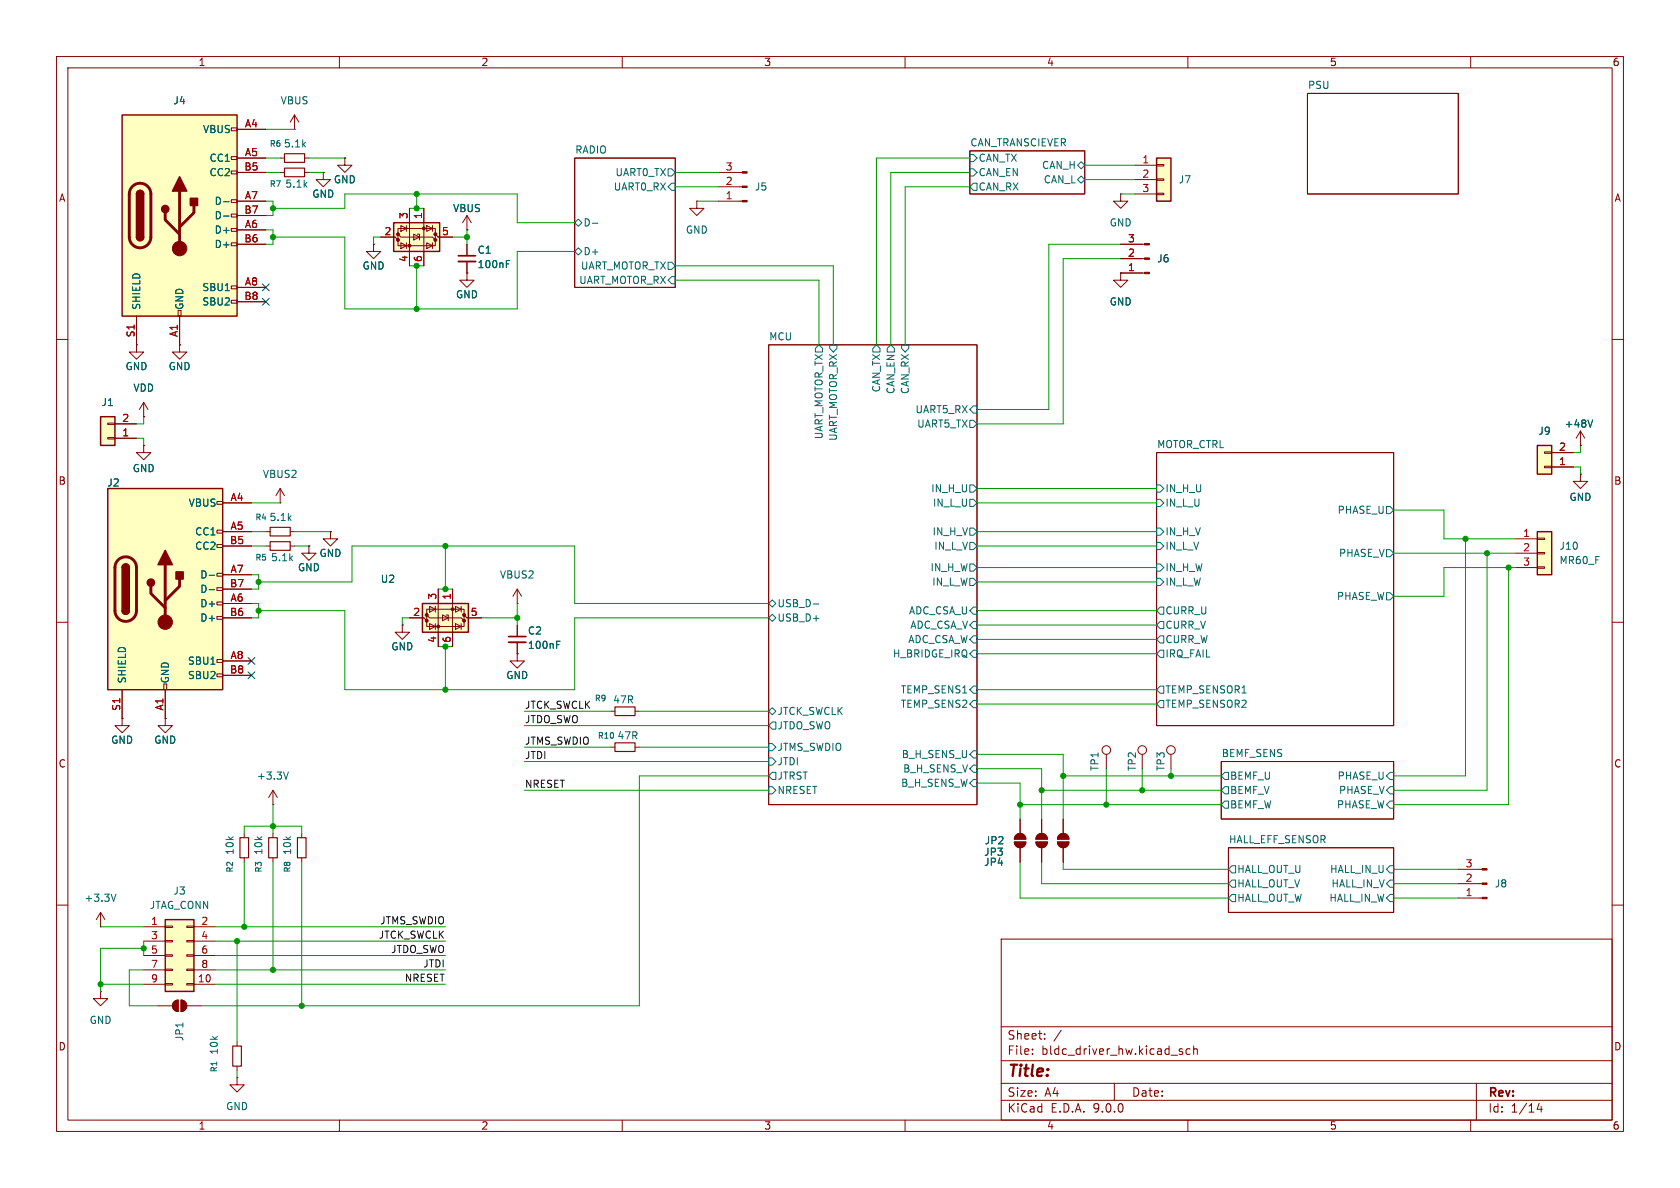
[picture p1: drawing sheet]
<svg xmlns="http://www.w3.org/2000/svg" width="297mm" height="210mm" viewBox="0 0 297 210" stroke-linecap="round" stroke-linejoin="round" font-family="sans-serif">
<g fill="none" stroke="#840000" stroke-width=".18">
<path d="M10 10h277v190h-277zM12 12h273v186h-273zM60 10v2M110 10v2M160 10v2M210 10v2M231.1 16.5h26.7v17.8h-26.7zM260 10v2M82.5 38.1l-.7 1.3M82.5 38.1l.8 1.3M82.5 38.1v2.5M101.6 27.9h17.8v22.9h-17.8z"/>
<path d="M171.4 26.7h20.4v7.6h-20.4zM82.5 40.6h.1M82.5 43.2v2M82.5 46.2v2.1M10 60h2M31.7 61v1.2h1.3l-1.3 1.3-1.2-1.3h1.2M31.7 61h.1M135.9 61h36.8v81.2h-36.8zM285 60h2M204.5 80h41.9v48.3h-41.9zM10 110h2M285 110h2"/>
<path d="M215.9 134.6h30.5v10.2h-30.5zM48.3 147.3v.8M48.3 151.6v.8M53.3 147.3v.8M53.3 151.6v.8M217.2 149.9h29.2v11.4h-29.2zM10 160h2M177 166h108v32h-108zM285 160h2M60 198v2M110 198v2M160 198v2"/>
<path d="M177 194.5h108M177 191.5h108M177 187.5h108M177 181.5h108M182.5 186.3v.1M182.5 185.5v.1M184.7 183.6v.1M184.7 182.8v.1M187.6 182.1l-1.3 2M197 191.5v3M208.5 185.8l.5 .2 .1 .2-.2 .2-.4-.1M208.5 185.5h.5"/>
<path d="M210 198v2M210.4 185.5l-.4-.1-.3 .3v.4l.1 .2h.6M211 185.5l.2-.1 .4 .1 .1 .9M211 184.9v1.5M260 198v2M261 191.5v6.5M272.1 195l-.4 1.1h1M272.5 195.6v1"/>
</g>
<g fill="none" stroke="#006464" stroke-width=".18">
<path d="M101.6 39.4l.6-.7 .7 .7-.7 .6zM104.7 39.5h1M118.1 29.8h.6l.7 .7-.7 .6h-.6zM118.7 32.4h.7v1.3h-.7l-.6-.7zM171.4 27.3h.7l.6 .6-.6 .7h-.7zM171.4 29.8h.7l.6 .7-.6 .6h-.7zM172.1 32.4h.6v1.3h-.6l-.7-.7zM190.5 29.2l.6-.6 .7 .6-.7 .6zM191.1 31.1l.7 .7-.7 .6-.6-.6zM89.5 46.7h.4M89.5 46h.6M101.6 44.5l.6-.7 .7 .7-.7 .6z"/>
<path d="M118.1 46.4h.6l.7 .6-.7 .6h-.6zM118.7 48.9h.7v1.3h-.7l-.6-.7zM144.8 61l.6 .6v.6h-1.3v-.6zM146.7 61h1.3v.6l-.7 .6-.6-.6zM154.9 61l.7 .6v.6h-1.3v-.6zM157.5 61l.6 .6v.6h-1.3v-.6zM159.4 61h1.3v.6l-.7 .6-.6-.6zM171.4 74.3h.7l.6 .6-.6 .7h-.7zM172.1 71.8h.6v1.2h-.6l-.7-.6zM171.4 88.3h.7l.6 .6-.6 .6h-.7zM171.4 99.7h.7l.6 .6-.6 .7h-.7zM171.4 93.3h.7l.6 .7-.6 .6h-.7z"/>
<path d="M171.4 85.7h.7l.6 .7-.6 .6h-.7zM171.4 95.9h.7l.6 .6-.6 .7h-.7zM204.5 85.7h.6l.6 .7-.6 .6h-.6zM204.5 88.3h.6l.6 .6-.6 .6h-.6zM204.5 93.3h.6l.6 .7-.6 .6h-.6zM204.5 99.7h.6l.6 .6-.6 .7h-.6zM204.5 95.9h.6l.6 .6-.6 .7h-.6zM245.1 89.5h.6l.7 .7-.7 .6h-.6zM245.1 97.2h.6l.7 .6-.7 .6h-.6zM135.9 109.2l.6-.6 .7 .6-.7 .7zM135.9 106.7l.6-.7 .7 .7-.7 .6zM143.8 106.8h1"/>
<path d="M171.4 102.2h.7l.6 .7-.6 .6h-.7zM172.1 107.3h.6v1.3h-.6l-.7-.6zM172.1 109.9h.6v1.2h-.6l-.7-.6zM172.1 112.4h.6v1.3h-.6l-.7-.7zM172.1 114.9h.6v1.3h-.6l-.7-.6zM204.5 102.2h.6l.6 .7-.6 .6h-.6zM205.1 114.9h.6v1.3h-.6l-.6-.6zM205.1 107.3h.6v1.3h-.6l-.6-.6zM205.1 109.9h.6v1.2h-.6l-.6-.6zM205.1 112.4h.6v1.3h-.6l-.6-.7zM245.1 104.8h.6l.7 .6-.7 .6h-.6zM135.9 125.7l.6-.6 .7 .6-.7 .7z"/>
<path d="M135.9 131.4h.6l.7 .7-.7 .6h-.6zM135.9 134h.6l.7 .6-.7 .7h-.6zM135.9 139.1h.6l.7 .6-.7 .6h-.6zM136.5 127.6h.7v1.3h-.7l-.6-.6zM136.5 136.5h.7v1.3h-.7l-.6-.6zM172.1 135.3h.6v1.2h-.6l-.7-.6zM172.1 132.7h.6v1.3h-.6l-.7-.6zM172.1 137.8h.6v1.3h-.6l-.7-.7zM172.1 121.3h.6v1.3h-.6l-.7-.7zM172.1 123.8h.6v1.3h-.6l-.7-.6zM205.1 121.3h.6v1.3h-.6l-.6-.7zM205.1 123.8h.6v1.3h-.6l-.6-.6z"/>
<path d="M216.5 136.5h.7v1.3h-.7l-.6-.6zM216.5 139.1h.7v1.2h-.7l-.6-.6zM245.7 139.1h.7v1.2h-.7l-.6-.6zM245.7 136.5h.7v1.3h-.7l-.6-.6zM216.5 141.6h.7v1.3h-.7l-.6-.7zM217.8 155.6h.6v1.2h-.6l-.6-.6zM217.8 153h.6v1.3h-.6l-.6-.6zM217.8 158.1h.6v1.3h-.6l-.6-.6zM245.7 153h.7v1.3h-.7l-.6-.6zM245.7 155.6h.7v1.2h-.7l-.6-.6zM245.7 158.1h.7v1.3h-.7l-.6-.6zM245.7 141.6h.7v1.3h-.7l-.6-.7z"/>
</g>
<path d="M47.5 148.1h1.5v3.5h-1.5zM52.6 148.1h1.5v3.5h-1.5z" fill="none" stroke="#840000" stroke-width=".2"/>
<path d="M81 45.2h3.1" fill="none" stroke="#840000" stroke-width=".3"/>
<path d="M81 46.2h3.1" fill="none" stroke="#840000" stroke-width=".33"/>
<path d="M21.6 20.3h20.3v35.6h-20.3z" fill="#ffffc2"/>
<g fill="none" stroke="#840000" stroke-width=".18">
<path d="M40.9 22.6h1v.5h-1zM40.9 27.7h1v.5h-1zM40.9 30.2h1v.5h-1zM40.9 35.3h1v.5h-1zM40.9 37.8h1v.6h-1zM41.9 22.9h5.1M41.9 27.9h5.1M41.9 30.5h5.1M41.9 35.6h5.1M41.9 38.1h5.1M24.1 55.9v5.1M31.5 54.9h.5v1h-.5z"/>
<path d="M31.7 55.9v5.1M40.9 40.4h1v.5h-1zM40.9 42.9h1v.5h-1zM40.9 50.5h1v.6h-1zM40.9 53.1h1v.5h-1zM41.9 40.6h5.1M41.9 43.2h5.1M41.9 50.8h5.1M41.9 53.3h5.1M49.5 88.9h.1M49.5 86.4l-.7 1.2M49.5 86.4l.8 1.2"/>
<path d="M49.5 86.4v2.5M179.3 148.8h2.1a1.02 1.02 0 0 1-1.1 1.1 1.02 1.02 0 0 1-1-1.1zM179.6 147.6a1.02 1.02 0 0 1 1.1-.2 1.02 1.02 0 0 1 .7 .9h-2.1zM180.3 144.8v2.5M180.3 149.9v2.5M41.9 190.5v1.3h1.3l-1.3 1.2-1.3-1.2h1.3M41.9 190.5h.1M41.9 184.2v.7M41.9 188.5v.7"/>
</g>
<path d="M21.6 20.3h20.3v35.6h-20.3zM24.1 34.3a.64 .64 0 0 1 .7-.6 .64 .64 0 0 1 .6 .6M24.1 41.9a.64 .64 0 0 0 .7 .6 .64 .64 0 0 0 .6-.6" fill="none" stroke="#840000" stroke-width=".25"/>
<path d="M23.4 33a1.9 1.9 0 0 1 2.1-.5 1.9 1.9 0 0 1 1.2 1.8v7.6a1.91 1.91 0 0 1-1.9 1.9 1.91 1.91 0 0 1-1.9-1.9v-7.8l.1-.6zM29.2 37.6v1.3l2.5 2.5M31.7 33.8v10.1M34.3 36.3v1.3l-2.6 2.5" fill="none" stroke="#840000" stroke-width=".51"/>
<g fill="#840000" stroke="#840000" stroke-width=".25">
<path d="M24.1 34.3h1.3v7.6h-1.3z"/>
<path d="M24.3 33.8a.64 .64 0 0 1 .7-.1 .64 .64 0 0 1 .4 .6h-1.3z"/>
<path d="M24.1 41.9h1.3a.64 .64 0 0 1-.6 .6 .64 .64 0 0 1-.7-.6z"/>
<path d="M31.7 31.2l1.3 2.6h-2.5z"/>
<path d="M33.7 35.1h1.2v1.2h-1.2z"/>
<circle cx="29.2" cy="37" r=".63"/>
</g>
<g fill="#840000" stroke="#840000" stroke-width=".18">
<path d="M179.3 148.8h2.1a1.02 1.02 0 0 1-1.1 1.1 1.02 1.02 0 0 1-1-1.1z"/>
<path d="M179.6 147.6a1.02 1.02 0 0 1 1.1-.2 1.02 1.02 0 0 1 .7 .9h-2.1z"/>
<circle cx="31.7" cy="43.9" r="1.27"/>
</g>
<path d="M39.5 35.7h1M39.5 38.2h1" fill="none" stroke="#006464" stroke-width=".18"/>
<path d="M41.1 184.9h1.6v3.6h-1.6z" fill="none" stroke="#840000" stroke-width=".2"/>
<path d="M29.2 162.6h5.1v12.7h-5.1z" fill="#ffffc2"/>
<path d="M29.2 162.6h5.1v12.7h-5.1z" fill="none" stroke="#840000" stroke-width=".25"/>
<g fill="none" stroke="#840000" stroke-width=".18">
<path d="M49.5 27.9h.8M49.5 30.5h.8M52.1 22.9h.1M52.1 20.3l-.8 1.3M52.1 20.3l.7 1.3M52.1 20.3v2.6M53.8 27.9h.8M53.8 30.5h.8M57.1 30.5v1.3h1.3l-1.3 1.2-1.2-1.2h1.2M57.1 30.5h.1M61 27.9v1.3h1.2l-1.2 1.3-1.3-1.3h1.3M61 27.9h.1"/>
<path d="M66 43.2v1.3h1.3l-1.3 1.2-1.2-1.2h1.2M66 43.2h.1M24.1 61v1.2h1.3l-1.3 1.3-1.2-1.3h1.2M24.1 61h.1M25.4 73.7h.1M25.4 71.1l-.8 1.3M25.4 71.1l.8 1.3M25.4 71.1v2.6M47 94h.8M47 96.5h.8M51.3 94h.8M51.3 96.5h.8"/>
<path d="M54.6 96.5v1.3h1.3l-1.3 1.3-1.3-1.3h1.3M54.6 96.5h.1M58.4 94v1.3h1.3l-1.3 1.2-1.3-1.2h1.3M58.4 94h.1M21.6 127v1.3h1.3l-1.3 1.2-1.3-1.2h1.3M21.6 127h.1M48.3 139.7l-.8 1.3M48.3 139.7l.7 1.3M48.3 139.7v2.5M48.3 142.2h.1M25.4 163.8h3.8M25.4 166.4h3.8"/>
<path d="M25.4 168.9h3.8M25.4 171.5h3.8M25.4 174h3.8M29.2 163.7h1.3v.3h-1.3zM29.2 166.2h1.3v.3h-1.3zM29.2 168.8h1.3v.2h-1.3zM29.2 171.3h1.3v.3h-1.3zM29.2 173.9h1.3v.2h-1.3zM33 163.7h1.3v.3h-1.3zM33 166.2h1.3v.3h-1.3zM33 168.8h1.3v.2h-1.3zM33 171.3h1.3v.3h-1.3z"/>
<path d="M33 173.9h1.3v.2h-1.3zM34.3 163.8h3.8M34.3 166.4h3.8M34.3 168.9h3.8M34.3 171.5h3.8M34.3 174h3.8"/>
</g>
<path d="M50.3 27.2h3.5v1.5h-3.5zM50.3 29.7h3.5v1.5h-3.5zM47.8 93.2h3.5v1.5h-3.5zM47.8 95.8h3.5v1.5h-3.5z" fill="none" stroke="#840000" stroke-width=".2"/>
<path d="M51 136.5l-.4 1.2" fill="none" stroke="#006464" stroke-width=".18"/>
<path d="M19 86.4h20.4v35.5h-20.4z" fill="#ffffc2"/>
<g fill="none" stroke="#840000" stroke-width=".18">
<path d="M25.4 78.7v1.3h1.3l-1.3 1.3-1.3-1.3h1.3M25.4 78.7h.1M38.4 88.6h1v.6h-1zM38.4 93.7h1v.5h-1zM38.4 96.3h1v.5h-1zM39.4 88.9h5M39.4 94h5M39.4 96.5h5M38.4 101.3h1v.6h-1zM38.4 103.9h1v.5h-1zM38.4 106.4h1v.5h-1zM38.4 109h1v.5h-1z"/>
<path d="M38.4 116.6h1v.5h-1zM38.4 119.1h1v.5h-1zM39.4 101.6h5M39.4 104.1h5M39.4 106.7h5M39.4 109.2h5M39.4 116.8h5M39.4 119.4h5M21.6 121.9v5.1M29 120.9h.5v1h-.5zM29.2 121.9v5.1M183.1 148.8h2.1a1.02 1.02 0 0 1-1.1 1.1 1.02 1.02 0 0 1-1-1.1z"/>
<path d="M183.4 147.6a1.02 1.02 0 0 1 1.1-.2 1.02 1.02 0 0 1 .7 .9h-2.1zM184.1 144.8v2.5M184.1 149.9v2.5M17.8 175.3v1.2h1.2l-1.2 1.3-1.3-1.3h1.3M17.8 175.3h.1M27.9 177.8h2.6M30.8 177.1l.7-.3v2a1.02 1.02 0 0 1-.9-.6 1.02 1.02 0 0 1 .2-1.1zM32 176.8a1.02 1.02 0 0 1 1 1 1.02 1.02 0 0 1-1 1zM33 177.8h2.6"/>
</g>
<path d="M19 86.4h20.4v35.5h-20.4zM21.6 100.3a.64 .64 0 0 1 .6-.6 .64 .64 0 0 1 .7 .6M21.6 108a.64 .64 0 0 0 .6 .6 .64 .64 0 0 0 .7-.6" fill="none" stroke="#840000" stroke-width=".25"/>
<path d="M20.9 99a1.9 1.9 0 0 1 2-.4 1.9 1.9 0 0 1 1.2 1.7v7.7a1.91 1.91 0 0 1-1.9 1.8 1.91 1.91 0 0 1-1.9-1.8v-7.8l.2-.7zM29.2 99.8v10.2M26.7 103.6v1.3l2.5 2.5M31.7 102.4v1.2l-2.5 2.6" fill="none" stroke="#840000" stroke-width=".51"/>
<g fill="#840000" stroke="#840000" stroke-width=".25">
<path d="M21.6 100.3h1.3v7.7h-1.3z"/>
<path d="M21.8 99.9a.64 .64 0 0 1 .7-.2 .64 .64 0 0 1 .4 .6h-1.3z"/>
<path d="M21.6 108h1.3a.64 .64 0 0 1-.7 .6 .64 .64 0 0 1-.6-.6z"/>
<path d="M29.2 97.3l1.3 2.5h-2.6z"/>
<path d="M31.1 101.1h1.3v1.3h-1.3z"/>
<circle cx="26.7" cy="103" r=".63"/>
</g>
<g fill="#840000" stroke="#840000" stroke-width=".18">
<path d="M32 176.8a1.02 1.02 0 0 1 1 1 1.02 1.02 0 0 1-1 1z"/>
<path d="M30.8 177.1l.7-.3v2a1.02 1.02 0 0 1-.9-.6 1.02 1.02 0 0 1 .2-1.1z"/>
<path d="M183.4 147.6a1.02 1.02 0 0 1 1.1-.2 1.02 1.02 0 0 1 .7 .9h-2.1z"/>
<path d="M183.1 148.8h2.1a1.02 1.02 0 0 1-1.1 1.1 1.02 1.02 0 0 1-1-1.1z"/>
<circle cx="29.2" cy="110" r="1.27"/>
</g>
<path d="M37 101.7h1M37 104.2h1" fill="none" stroke="#006464" stroke-width=".18"/>
<path d="M74.7 106.7h8.1v5.1h-8.1z" fill="#ffffc2"/>
<g fill="#840000" stroke="#840000" stroke-width=".18">
<circle cx="80" cy="107.7" r=".25"/>
<circle cx="82" cy="108.7" r=".25"/>
<circle cx="75.4" cy="108.7" r=".25"/>
<circle cx="82" cy="109.7" r=".25"/>
<circle cx="75.4" cy="109.7" r=".25"/>
<circle cx="77.5" cy="110.7" r=".25"/>
</g>
<g fill="none" stroke="#840000" stroke-width=".18">
<path d="M82.5 48.3v1.2h1.3l-1.3 1.3-1.2-1.3h1.2M82.5 48.3h.1M72.4 109.2h2.5l.5 .5v-1l.5 .5h5.6l.5 .5v-1l.5 .5h2.6M75.4 108.7v-1h6.6v1M75.4 109.7v1h6.6v-1M75.9 107.2l1.1 .5-1.1 .5zM75.9 110.2l1.1 .5-1.1 .6zM77 107.2v1M77 110.2v1.1M77.5 104.1v10.2M78.2 108.7l1 .5-1 .5zM78.9 108.7h.3v1"/>
<path d="M80 104.1v10.2M80.5 107.2l1 .5-1 .5zM80.5 110.2l1 .5-1 .6zM81.5 107.2v1M81.5 110.2v1.1M29.2 127v1.3h1.3l-1.3 1.2-1.3-1.2h1.3M29.2 127h.1"/>
</g>
<path d="M74.7 106.7h8.1v5.1h-8.1z" fill="none" stroke="#840000" stroke-width=".25"/>
<path d="M69.6 39.4h8.1v5.1h-8.1z" fill="#ffffc2"/>
<g fill="#840000" stroke="#840000" stroke-width=".18">
<circle cx="74.9" cy="40.4" r=".25"/>
<circle cx="77" cy="41.4" r=".25"/>
<circle cx="70.4" cy="41.4" r=".25"/>
<circle cx="77" cy="42.4" r=".25"/>
<circle cx="70.4" cy="42.4" r=".25"/>
<circle cx="72.4" cy="43.4" r=".25"/>
</g>
<g fill="none" stroke="#840000" stroke-width=".18">
<path d="M70.9 39.9l1 .5-1 .5zM71.9 39.9v1M72.4 36.8v10.2M74.9 36.8v10.2M75.4 39.9l1.1 .5-1.1 .5zM76.5 39.9v1M67.3 41.9h2.5l.6 .5v-1l.5 .5h5.6l.5 .5v-1l.5 .5h2.5M70.4 41.4v-1h6.6v1M70.4 42.4v1h6.6v-1M70.9 42.9l1 .5-1 .5zM71.9 42.9v1M73.2 41.4l1 .5-1 .5z"/>
<path d="M73.8 41.4h.4v1M75.4 42.9l1.1 .5-1.1 .5zM76.5 42.9v1M91.4 110.5v2M91.4 113.5v2.1M17.8 163.8h.1M17.8 161.3l-.8 1.3M17.8 161.3l.7 1.3M17.8 161.3v2.5"/>
</g>
<path d="M69.6 39.4h8.1v5.1h-8.1z" fill="none" stroke="#840000" stroke-width=".25"/>
<path d="M89.9 112.5h3.1" fill="none" stroke="#840000" stroke-width=".3"/>
<path d="M89.9 113.5h3.1" fill="none" stroke="#840000" stroke-width=".33"/>
<path d="M98.4 114h.4M98.4 113.4h.6M20.5 158.1l-.4 1.2" fill="none" stroke="#006464" stroke-width=".18"/>
<path d="M17.8 73.7h2.5v5h-2.5z" fill="#ffffc2"/>
<path d="M17.8 73.7h2.5v5h-2.5z" fill="none" stroke="#840000" stroke-width=".25"/>
<g fill="none" stroke="#840000" stroke-width=".18">
<path d="M123.2 35.6v1.2h1.3l-1.3 1.3-1.3-1.3h1.3M123.2 35.6h.1M127 35.6h4.2M127 33h4.2M127 30.5h4.2M19 77.3h1.3v.3h-1.3zM19 74.8h1.3v.3h-1.3zM20.3 77.5h3.8M20.3 74.9h3.8M279.4 78.7h.1M279.4 76.2l-.8 1.3M279.4 76.2l.8 1.3"/>
<path d="M279.4 76.2v2.5M71.1 110.5v1.3h1.3l-1.3 1.2-1.3-1.2h1.3M71.1 110.5h.1M91.4 106.7h.1M91.4 115.6v1.2h1.3l-1.3 1.3-1.2-1.3h1.2M91.4 115.6h.1M91.4 104.1l-.7 1.3M91.4 104.1l.8 1.3M91.4 104.1v2.6M107.9 125.7h.8M107.9 132.1h.8M112.3 125.7h.7"/>
<path d="M112.3 132.1h.7M43.2 147.3v.8M43.2 151.6v.8"/>
</g>
<path d="M108.7 125h3.6v1.5h-3.6zM108.7 131.3h3.6v1.5h-3.6zM42.4 148.1h1.5v3.5h-1.5z" fill="none" stroke="#840000" stroke-width=".2"/>
<g fill="#840000" stroke="#840000" stroke-width=".18">
<path d="M131.2 35.4h.9v.3h-.9z"/>
<path d="M131.2 32.9h.9v.2h-.9z"/>
<path d="M131.2 30.4h.9v.2h-.9z"/>
</g>
<path d="M281.6 74.2l-.5 1.3" fill="none" stroke="#006464" stroke-width=".18"/>
<path d="M271.8 94h2.5v7.6h-2.5z" fill="#ffffc2"/>
<path d="M271.8 94h2.5v7.6h-2.5z" fill="none" stroke="#840000" stroke-width=".25"/>
<g fill="none" stroke="#840000" stroke-width=".18">
<path d="M198.1 48.3h4.2M198.1 45.7h4.2M198.1 43.2h4.2M268 95.3h3.8M268 97.8h3.8M271.8 95.1h1.2v.3h-1.2zM271.8 97.7h1.2v.2h-1.2zM279.4 83.8v1.3h1.3l-1.3 1.3-1.3-1.3h1.3M279.4 83.8h.1M268 100.3h3.8M271.8 100.2h1.2v.3h-1.2zM257.8 158.8h4.2"/>
<path d="M257.8 156.2h4.2M257.8 153.7h4.2"/>
</g>
<g fill="#840000" stroke="#840000" stroke-width=".18">
<path d="M202.3 48.1h.9v.3h-.9z"/>
<path d="M202.3 45.6h.9v.2h-.9z"/>
<path d="M202.3 43.1h.9v.2h-.9z"/>
<path d="M262 158.6h.9v.3h-.9z"/>
<path d="M262 156.1h.9v.2h-.9z"/>
<path d="M262 153.5h.9v.3h-.9z"/>
</g>
<path d="M271.8 78.7h2.5v5.1h-2.5z" fill="#ffffc2"/>
<path d="M271.8 78.7h2.5v5.1h-2.5z" fill="none" stroke="#840000" stroke-width=".25"/>
<path d="M198.1 34.3v1.3h1.3l-1.3 1.2-1.3-1.2h1.3M198.1 34.3h.1M198.1 48.3v1.2h1.3l-1.3 1.3-1.3-1.3h1.3M198.1 48.3h.1M273 79.9h1.3v.2h-1.3zM273 82.4h1.3v.3h-1.3zM274.3 82.6h3.8M274.3 80h3.8" fill="none" stroke="#840000" stroke-width=".18"/>
<path d="M204.5 27.9h2.5v7.7h-2.5z" fill="#ffffc2"/>
<path d="M204.5 27.9h2.5v7.7h-2.5z" fill="none" stroke="#840000" stroke-width=".25"/>
<g fill="none" stroke="#840000" stroke-width=".18">
<path d="M41.9 22.9h5.1M41.9 27.9h5.1M41.9 30.5h5.1M41.9 35.6h5.1M41.9 38.1h5.1M57.1 30.5h.1M61 27.9h.1M72.4 36.8v2.6M74.9 36.8v2.6M200.7 29.2h3.8M200.7 31.8h3.8M200.7 34.3h3.8"/>
<path d="M204.5 29.1h1.2v.2h-1.2zM204.5 31.6h1.2v.3h-1.2zM204.5 34.2h1.2v.2h-1.2zM24.1 55.9v5.1M31.7 55.9v5.1M41.9 40.6h5.1M41.9 43.2h5.1M41.9 50.8h5.1M41.9 53.3h5.1M66 43.2h.1M67.3 41.9h2.5M72.4 44.5v2.5"/>
<path d="M74.9 44.5v2.5M77.5 41.9h2.5M82.5 48.3h.1M82.5 40.6h.1M82.5 43.2v2M82.5 46.2v2.1M198.1 48.3h.1M198.1 43.2h3.8M198.1 48.3h3.8M198.1 45.7h3.8M20.3 77.5h3.8M20.3 74.9h3.8"/>
<path d="M24.1 61h.1M25.4 78.7h.1M25.4 73.7h.1M31.7 61h.1M279.4 78.7h.1M39.4 88.9h5M39.4 94h5M39.4 96.5h5M54.6 96.5h.1M58.4 94h.1M274.3 82.6h3.8M274.3 80h3.8"/>
<path d="M279.4 83.8h.1M39.4 109.2h5M39.4 101.6h5M39.4 104.1h5M39.4 106.7h5M39.4 116.8h5M39.4 119.4h5M71.1 110.5h.1M72.4 109.2h2.5M77.5 104.1v2.6M77.5 111.8v2.5M80 104.1v2.6"/>
<path d="M80 111.8v2.5M82.5 109.2h2.6M91.4 115.6h.1M91.4 110.5v2M91.4 113.5v2.1M21.6 127h.1M21.6 121.9v5.1M29.2 127h.1M29.2 121.9v5.1M195.6 133.4v2.5M201.9 133.4v2.5M207 133.4v2.5"/>
<path d="M180.3 144.8v2.5M180.3 149.9v2.5M184.1 144.8v2.5M184.1 149.9v2.5M186.9 148.8h2.1a1.02 1.02 0 0 1-1 1.1 1.02 1.02 0 0 1-1.1-1.1zM187.2 147.6a1.02 1.02 0 0 1 1.1-.2 1.02 1.02 0 0 1 .7 .9h-2.1zM188 144.8v2.5M188 149.9v2.5"/>
<circle cx="195.6" cy="132.6" r=".76"/>
<circle cx="201.9" cy="132.6" r=".76"/>
<circle cx="207" cy="132.6" r=".76"/>
</g>
<g fill="#840000" stroke="#840000" stroke-width=".18">
<path d="M187.2 147.6a1.02 1.02 0 0 1 1.1-.2 1.02 1.02 0 0 1 .7 .9h-2.1z"/>
<path d="M186.9 148.8h2.1a1.02 1.02 0 0 1-1 1.1 1.02 1.02 0 0 1-1.1-1.1z"/>
</g>
<g fill="none" stroke="#009600" stroke-width=".18">
<path d="M47 35.6h1.3v2.5h-1.3M47 30.5h2.5M47 27.9h2.5M47 22.9h5.1M48.3 36.8h12.7v-2.5h30.4v5.1h10.2M54.6 30.5h2.5M54.6 27.9h6.4M72.4 36.8h2.5M73.7 34.3v2.5M119.4 30.5h7.6M119.4 33h7.6M123.2 35.6h3.8"/>
<path d="M171.4 30.5h-13.9v30.5M171.4 27.9h-16.5v33.1M171.4 33h-11.4v28M191.8 31.8h8.9M191.8 29.2h8.9M198.1 34.3h2.6M47 40.6h1.3v2.6h-1.3M48.3 41.9h12.7v12.7h30.4v-10.1h10.2M67.3 41.9h-1.3v1.3M72.4 47h2.5M73.7 47v7.6M80 41.9h2.5"/>
<path d="M82.5 40.6v2.6M119.4 47h27.9v14M119.4 49.5h25.4v11.5M198.1 45.7h-10.1v29.2h-15.3M198.1 43.2h-12.7v29.2h-12.7M24.1 77.5h1.3v1.2M25.4 73.7v1.2h-1.3M279.4 78.7v1.3h-1.3M44.4 94h2.6M44.4 96.5h2.6M44.4 88.9h5.1M52.1 94h6.3"/>
<path d="M52.1 96.5h2.5M78.7 96.5v7.6M172.7 94h31.8M172.7 96.5h31.8M172.7 88.9h31.8M172.7 86.4h31.8M246.4 90.2h8.9v5.1h12.7M246.4 97.8h21.6M259.1 95.3v41.9h-12.7M262.9 97.8v41.9h-16.5M278.1 82.6h1.3v1.2M44.4 101.6h1.3v2.5h-1.3"/>
<path d="M44.4 106.7h1.3v2.5h-1.3M45.7 108h15.3v13.9h40.6v-12.7h34.3M45.7 102.9h16.5v-6.4h39.4v10.2h34.3M72.4 109.2h-1.3v1.3M77.5 104.1h2.5M77.5 114.3h2.5M78.7 114.3v7.6M85.1 109.2h6.3M91.4 106.7v3.8M172.7 108h31.8M172.7 102.9h31.8M172.7 100.3h31.8"/>
<path d="M172.7 110.5h31.8M172.7 113h31.8M172.7 115.6h31.8M266.7 100.3v41.9h-20.3M268 100.3h-12.7v5.1h-8.9M92.7 125.7h15.2M92.7 132.1h15.2M92.7 134.6h43.2M92.7 139.7h43.2M92.7 128.3h43.2M113 125.7h22.9M113 132.1h22.9"/>
<path d="M135.9 137.2h-22.9v40.6h-77.4M172.7 121.9h31.8M172.7 133.4h15.3v11.4M172.7 135.9h11.4v8.9M172.7 138.4h7.6v6.4M172.7 124.5h31.8M184.1 139.7h31.8M188 137.2h27.9M195.6 135.9v6.3M201.9 135.9v3.8M207 135.9v1.3M43.2 147.3v-1.2h10.1v1.2"/>
<path d="M43.2 152.4v11.4M48.3 142.2v5.1M48.3 152.4v19.1M53.3 152.4v25.4M180.3 142.2h35.6M180.3 152.4v6.4h36.9M184.1 152.4v3.8h33.1M188 152.4v1.3h29.2M246.4 153.7h11.4M246.4 156.2h11.4M246.4 158.8h11.4M17.8 163.8h7.6"/>
<path d="M17.8 174h7.6M25.4 171.5h-2.5v6.3h5M25.4 167.6h-7.6v7.7M25.4 166.4v2.5M38.1 168.9h40.6M38.1 163.8h40.6M38.1 171.5h40.6M38.1 166.4h40.6M38.1 174h40.6M41.9 166.4v17.8M41.9 189.2v1.3"/>
</g>
<path d="M46.4 52.7l1.2 1.2M46.4 50.2l1.2 1.2M47.6 52.7l-1.2 1.2M47.6 50.2l-1.2 1.2M43.8 116.2l1.3 1.2M43.8 118.8l1.3 1.2M45.1 116.2l-1.3 1.2M45.1 118.8l-1.3 1.2" fill="none" stroke="#000084" stroke-width=".18"/>
<path d="M39.5 35.7h1M39.5 38.2h1M89.5 46.7h.4M89.5 46h.6M281.6 74.2l-.5 1.3M37 101.7h1M37 104.2h1M98.4 114h.4M98.4 113.4h.6" fill="none" stroke="#006464" stroke-width=".18"/>
<g fill="#009600" stroke="#009600" stroke-width=".18">
<circle cx="48.3" cy="36.8" r=".46"/>
<circle cx="48.3" cy="41.9" r=".46"/>
<circle cx="53.3" cy="177.8" r=".46"/>
<circle cx="48.3" cy="171.5" r=".46"/>
<circle cx="41.9" cy="166.4" r=".46"/>
<circle cx="17.8" cy="174" r=".46"/>
<circle cx="25.4" cy="167.6" r=".46"/>
<circle cx="73.7" cy="54.6" r=".46"/>
<circle cx="78.7" cy="96.5" r=".46"/>
<circle cx="78.7" cy="104.1" r=".46"/>
<circle cx="45.7" cy="108" r=".46"/>
<circle cx="48.3" cy="146.1" r=".46"/>
<circle cx="43.2" cy="163.8" r=".46"/>
<circle cx="45.7" cy="102.9" r=".46"/>
<circle cx="73.7" cy="36.8" r=".46"/>
<circle cx="73.7" cy="34.3" r=".46"/>
<circle cx="73.7" cy="47" r=".46"/>
<circle cx="82.5" cy="41.9" r=".46"/>
<circle cx="78.7" cy="114.3" r=".46"/>
<circle cx="91.4" cy="109.2" r=".46"/>
<circle cx="78.7" cy="121.9" r=".46"/>
<circle cx="266.7" cy="100.3" r=".46"/>
<circle cx="262.9" cy="97.8" r=".46"/>
<circle cx="259.1" cy="95.3" r=".46"/>
<circle cx="180.3" cy="142.2" r=".46"/>
<circle cx="184.1" cy="139.7" r=".46"/>
<circle cx="188" cy="137.2" r=".46"/>
<circle cx="201.9" cy="139.7" r=".46"/>
<circle cx="195.6" cy="142.2" r=".46"/>
<circle cx="207" cy="137.2" r=".46"/>
</g>
<text font-size="2.8" fill="#840000" x="178" y="190.9">Title:</text>
<g font-size="2.1" fill="#840000">
<text x="178" y="184">Sheet:</text>
<text x="178" y="186.7">File:</text>
<text x="184.1" y="186.7">bldc_driver_hw.kicad_sch</text>
<text x="178" y="196.9">KiCad</text>
<text x="178" y="194.1">Size:</text>
<text x="184.7" y="194.1">A4</text>
<text x="185.7" y="196.9">E.D.A.</text>
<text x="193.3" y="196.9">9.0.0</text>
<text x="200" y="194.1">Date:</text>
<text x="263" y="194.3">Rev:</text>
<text x="263" y="196.9">Id:</text>
<text x="267.1" y="196.9">1/14</text>
</g>
<g font-size="1.8" fill="#840000">
<text x="35" y="11.9">1</text>
<text x="85" y="11.9">2</text>
<text x="135" y="11.9">3</text>
<text x="185" y="11.9">4</text>
<text x="235" y="11.9">5</text>
<text x="285" y="11.9">6</text>
<text x="10.3" y="35.9">A</text>
<text x="285.3" y="35.9">A</text>
<text x="10.3" y="85.9">B</text>
<text x="285.3" y="85.9">B</text>
<text x="10.3" y="135.9">C</text>
<text x="285.3" y="135.9">C</text>
<text x="10.3" y="185.9">D</text>
<text x="285.3" y="185.9">D</text>
<text x="35" y="199.9">1</text>
<text x="85" y="199.9">2</text>
<text x="135" y="199.9">3</text>
<text x="185" y="199.9">4</text>
<text x="235" y="199.9">5</text>
<text x="285" y="199.9">6</text>
</g>
<g font-size="1.8" fill="#006464">
<text x="231.1" y="15.8">PSU</text>
<text x="30.6" y="18.6">J4</text>
<text x="35.8" y="23.7">VBUS</text>
<text x="49.5" y="18.6">VBUS</text>
<text x="36.9" y="28.8">CC1</text>
<text x="50.1" y="26.3">5.1k</text>
<text x="101.6" y="27.2">RADIO</text>
<text x="171.4" y="26">CAN_TRANSCIEVER</text>
<text x="172.9" y="28.8">CAN_TX</text>
<text x="36.9" y="31.3">CC2</text>
<text x="50.3" y="33.4">5.1k</text>
<text x="55.1" y="35.2">GND</text>
<text x="58.9" y="32.6">GND</text>
<text x="108.4" y="33.9">UART0_RX</text>
<text x="108.7" y="31.3">UART0_TX</text>
<text x="133.4" y="33.9">J5</text>
<text x="172.9" y="31.3">CAN_EN</text>
<text x="172.9" y="33.9">CAN_RX</text>
<text x="184.1" y="30.1">CAN_H</text>
<text x="184.4" y="32.6">CAN_L</text>
<text x="208.3" y="32.6">J7</text>
<text x="37.8" y="36.4">D-</text>
<text x="37.8" y="39">D-</text>
<text x="37.8" y="41.5">D+</text>
<text x="80" y="37.7">VBUS</text>
<text x="103.1" y="40.2">D-</text>
<text x="121.2" y="41.5">GND</text>
<text x="196.1" y="40.2">GND</text>
<text x="37.8" y="44">D+</text>
<text x="64" y="47.9">GND</text>
<text x="84.3" y="45.1">C1</text>
<text x="84.3" y="47.6">100nF</text>
<text x="102.6" y="47.9">UART_MOTOR_TX</text>
<text x="103.1" y="45.3">D+</text>
<text x="204.5" y="46.6">J6</text>
<text x="35.7" y="51.7">SBU1</text>
<text x="80.5" y="52.9">GND</text>
<text x="102.3" y="50.4">UART_MOTOR_RX</text>
<text x="25" y="54.9" transform="rotate(-90 25 54.9)">SHIELD</text>
<text x="32.6" y="54.9" transform="rotate(-90 32.6 54.9)">GND</text>
<text x="35.7" y="54.2">SBU2</text>
<text x="196.1" y="54.2">GND</text>
<text x="22.1" y="65.6">GND</text>
<text x="29.7" y="65.6">GND</text>
<text x="135.9" y="60.2">MCU</text>
<text x="17.9" y="72">J1</text>
<text x="23.5" y="69.4">VDD</text>
<text x="155.8" y="69.5" transform="rotate(-90 155.8 69.5)">CAN_TX</text>
<text x="158.3" y="69.8" transform="rotate(-90 158.3 69.8)">CAN_EN</text>
<text x="160.9" y="69.8" transform="rotate(-90 160.9 69.8)">CAN_RX</text>
<text x="145.6" y="77.7" transform="rotate(-90 145.6 77.7)">UART_MOTOR_TX</text>
<text x="161.7" y="73.3">UART5_RX</text>
<text x="162" y="75.8">UART5_TX</text>
<text x="271.9" y="77.1">J9</text>
<text x="276.5" y="75.8">+48V</text>
<text x="23.4" y="83.7">GND</text>
<text x="148.2" y="78" transform="rotate(-90 148.2 78)">UART_MOTOR_RX</text>
<text x="204.5" y="79.3">MOTOR_CTRL</text>
<text x="18.9" y="86.2">J2</text>
<text x="33.3" y="89.8">VBUS</text>
<text x="46.4" y="84.7">VBUS2</text>
<text x="164.5" y="87.2">IN_H_U</text>
<text x="164.8" y="89.8">IN_L_U</text>
<text x="205.9" y="87.2">IN_H_U</text>
<text x="205.9" y="89.8">IN_L_U</text>
<text x="277.4" y="88.7">GND</text>
<text x="34.4" y="94.8">CC1</text>
<text x="47.6" y="92.3">5.1k</text>
<text x="164.8" y="94.8">IN_H_V</text>
<text x="205.9" y="94.8">IN_H_V</text>
<text x="236.4" y="91">PHASE_U</text>
<text x="34.4" y="97.4">CC2</text>
<text x="47.8" y="99.4">5.1k</text>
<text x="52.6" y="101.2">GND</text>
<text x="56.4" y="98.7">GND</text>
<text x="164.4" y="101.2">IN_H_W</text>
<text x="165.1" y="97.4">IN_L_V</text>
<text x="205.9" y="101.2">IN_H_W</text>
<text x="205.9" y="97.4">IN_L_V</text>
<text x="236.6" y="98.7">PHASE_V</text>
<text x="275.6" y="97.4">J10</text>
<text x="275.6" y="99.9">MR60_F</text>
<text x="35.3" y="102.5">D-</text>
<text x="35.3" y="105">D-</text>
<text x="35.3" y="107.5">D+</text>
<text x="67.2" y="103.2">U2</text>
<text x="88.3" y="102.5">VBUS2</text>
<text x="137.4" y="107.5">USB_D-</text>
<text x="164.7" y="103.7">IN_L_W</text>
<text x="205.9" y="103.7">IN_L_W</text>
<text x="236.2" y="106.3">PHASE_W</text>
<text x="35.3" y="110.1">D+</text>
<text x="93.2" y="112.4">C2</text>
<text x="137.4" y="110.1">USB_D+</text>
<text x="160.5" y="113.9">ADC_CSA_W</text>
<text x="160.6" y="108.8">ADC_CSA_U</text>
<text x="160.8" y="111.4">ADC_CSA_V</text>
<text x="205.9" y="108.8">CURR_U</text>
<text x="205.9" y="111.4">CURR_V</text>
<text x="205.9" y="113.9">CURR_W</text>
<text x="33.1" y="117.7">SBU1</text>
<text x="69.1" y="115.2">GND</text>
<text x="93.2" y="114.9">100nF</text>
<text x="157.8" y="116.4">H_BRIDGE_IRQ</text>
<text x="205.9" y="116.4">IRQ_FAIL</text>
<text x="22.5" y="120.9" transform="rotate(-90 22.5 120.9)">SHIELD</text>
<text x="30.1" y="120.9" transform="rotate(-90 30.1 120.9)">GND</text>
<text x="33.1" y="120.2">SBU2</text>
<text x="89.4" y="120.2">GND</text>
<text x="108.3" y="124.6">47R</text>
<text x="159.1" y="122.8">TEMP_SENS1</text>
<text x="159.1" y="125.3">TEMP_SENS2</text>
<text x="205.9" y="122.8">TEMP_SENSOR1</text>
<text x="205.9" y="125.3">TEMP_SENSOR2</text>
<text x="19.6" y="131.7">GND</text>
<text x="27.2" y="131.7">GND</text>
<text x="109.1" y="130.9">47R</text>
<text x="137.4" y="126.6">JTCK_SWCLK</text>
<text x="137.4" y="129.1">JTDO_SWO</text>
<text x="137.4" y="132.9">JTMS_SWDIO</text>
<text x="137.4" y="135.5">JTDI</text>
<text x="159.3" y="134.2">B_H_SENS_U</text>
<text x="159.6" y="136.8">B_H_SENS_V</text>
<text x="194.4" y="136.4" transform="rotate(-90 194.4 136.4)">TP1</text>
<text x="201" y="136.4" transform="rotate(-90 201 136.4)">TP2</text>
<text x="206.1" y="136.4" transform="rotate(-90 206.1 136.4)">TP3</text>
<text x="215.9" y="133.9">BEMF_SENS</text>
<text x="45.3" y="138">+3.3V</text>
<text x="137.4" y="138">JTRST</text>
<text x="137.4" y="140.6">NRESET</text>
<text x="159.2" y="139.3">B_H_SENS_W</text>
<text x="217.4" y="138">BEMF_U</text>
<text x="217.4" y="143.1">BEMF_W</text>
<text x="217.4" y="140.6">BEMF_V</text>
<text x="236.2" y="143.1">PHASE_W</text>
<text x="236.4" y="138">PHASE_U</text>
<text x="236.6" y="140.6">PHASE_V</text>
<text x="174" y="149.5">JP2</text>
<text x="217.2" y="149.1">HALL_EFF_SENSOR</text>
<text x="41.5" y="151.2" transform="rotate(-90 41.5 151.2)">10k</text>
<text x="46.6" y="151.2" transform="rotate(-90 46.6 151.2)">10k</text>
<text x="51.7" y="151.2" transform="rotate(-90 51.7 151.2)">10k</text>
<text x="173.9" y="151.5">JP3</text>
<text x="173.9" y="153.3">JP4</text>
<text x="218.6" y="154.5">HALL_OUT_U</text>
<text x="235" y="154.5">HALL_IN_U</text>
<text x="14.8" y="159.6">+3.3V</text>
<text x="26.4" y="160.9">JTAG_CONN</text>
<text x="30.6" y="158.3">J3</text>
<text x="218.6" y="157.1">HALL_OUT_V</text>
<text x="218.6" y="159.6">HALL_OUT_W</text>
<text x="234.9" y="159.6">HALL_IN_W</text>
<text x="235.3" y="157.1">HALL_IN_V</text>
<text x="264.2" y="157.1">J8</text>
<text x="15.7" y="181.2">GND</text>
<text x="32.6" y="184.1" transform="rotate(-90 32.6 184.1)">JP1</text>
<text x="38.7" y="186.5" transform="rotate(-90 38.7 186.5)">10k</text>
<text x="39.9" y="196.4">GND</text>
</g>
<g font-size="1.8" fill="#a90000">
<text x="43.2" y="22.6">A4</text>
<text x="43.2" y="27.7">A5</text>
<text x="201.9" y="29">1</text>
<text x="43.1" y="30.2">B5</text>
<text x="43.2" y="35.3">A7</text>
<text x="128.2" y="35.3">1</text>
<text x="128.2" y="32.8">2</text>
<text x="128.2" y="30.2">3</text>
<text x="201.9" y="31.5">2</text>
<text x="201.9" y="34">3</text>
<text x="43.1" y="37.8">B7</text>
<text x="43.2" y="40.4">A6</text>
<text x="67.9" y="41.7">2</text>
<text x="72.1" y="38.8" transform="rotate(-90 72.1 38.8)">3</text>
<text x="74.7" y="38.8" transform="rotate(-90 74.7 38.8)">1</text>
<text x="78" y="41.7">5</text>
<text x="43.1" y="42.9">B6</text>
<text x="72.1" y="46.4" transform="rotate(-90 72.1 46.4)">4</text>
<text x="74.7" y="46.4" transform="rotate(-90 74.7 46.4)">6</text>
<text x="199.3" y="45.5">2</text>
<text x="199.3" y="42.9">3</text>
<text x="43.1" y="53.1">B8</text>
<text x="43.2" y="50.5">A8</text>
<text x="199.3" y="48">1</text>
<text x="23.9" y="59.7" transform="rotate(-90 23.9 59.7)">S1</text>
<text x="31.5" y="59.7" transform="rotate(-90 31.5 59.7)">A1</text>
<text x="21.5" y="77.2">1</text>
<text x="21.5" y="74.7">2</text>
<text x="275.5" y="82.3">1</text>
<text x="275.5" y="79.8">2</text>
<text x="40.7" y="88.6">A4</text>
<text x="40.7" y="93.7">A5</text>
<text x="269.2" y="95">1</text>
<text x="40.6" y="96.3">B5</text>
<text x="40.7" y="101.3">A7</text>
<text x="269.2" y="97.5">2</text>
<text x="269.2" y="100.1">3</text>
<text x="40.6" y="103.9">B7</text>
<text x="40.7" y="106.4">A6</text>
<text x="77.2" y="106.1" transform="rotate(-90 77.2 106.1)">3</text>
<text x="79.8" y="106.1" transform="rotate(-90 79.8 106.1)">1</text>
<text x="40.6" y="109">B6</text>
<text x="73" y="109">2</text>
<text x="77.2" y="113.7" transform="rotate(-90 77.2 113.7)">4</text>
<text x="79.8" y="113.7" transform="rotate(-90 79.8 113.7)">6</text>
<text x="83.1" y="109">5</text>
<text x="40.6" y="119.1">B8</text>
<text x="40.7" y="116.6">A8</text>
<text x="21.3" y="125.8" transform="rotate(-90 21.3 125.8)">S1</text>
<text x="29" y="125.7" transform="rotate(-90 29 125.7)">A1</text>
<text x="259" y="156">2</text>
<text x="259" y="153.4">3</text>
<text x="259" y="158.5">1</text>
<text x="26.6" y="163.6">1</text>
<text x="26.6" y="166.1">3</text>
<text x="35.5" y="163.6">2</text>
<text x="35.5" y="166.1">4</text>
<text x="26.6" y="168.7">5</text>
<text x="26.6" y="171.2">7</text>
<text x="26.6" y="173.7">9</text>
<text x="34.9" y="173.7">10</text>
<text x="35.5" y="168.7">6</text>
<text x="35.5" y="171.2">8</text>
</g>
<g font-size="1.8" fill="#0f0f0f">
<text x="92.7" y="125.4">JTCK_SWCLK</text>
<text x="92.7" y="131.7">JTMS_SWDIO</text>
<text x="92.7" y="127.9">JTDO_SWO</text>
<text x="92.7" y="134.3">JTDI</text>
<text x="92.7" y="139.4">NRESET</text>
<text x="66.9" y="166">JTCK_SWCLK</text>
<text x="67.1" y="163.5">JTMS_SWDIO</text>
<text x="69" y="168.6">JTDO_SWO</text>
<text x="71.5" y="173.6">NRESET</text>
<text x="74.7" y="171.1">JTDI</text>
</g>
<g font-size="1.4" fill="#006464">
<text x="47.6" y="26.1">R6</text>
<text x="47.6" y="33.2">R7</text>
<text x="45" y="92.2">R4</text>
<text x="45" y="99.3">R5</text>
<text x="105.1" y="124.2">R9</text>
<text x="105.6" y="130.8">R10</text>
<text x="41.4" y="154.3" transform="rotate(-90 41.4 154.3)">R2</text>
<text x="46.5" y="154.3" transform="rotate(-90 46.5 154.3)">R3</text>
<text x="51.5" y="154.3" transform="rotate(-90 51.5 154.3)">R8</text>
<text x="38.6" y="189.7" transform="rotate(-90 38.6 189.7)">R1</text>
</g>
</svg>
